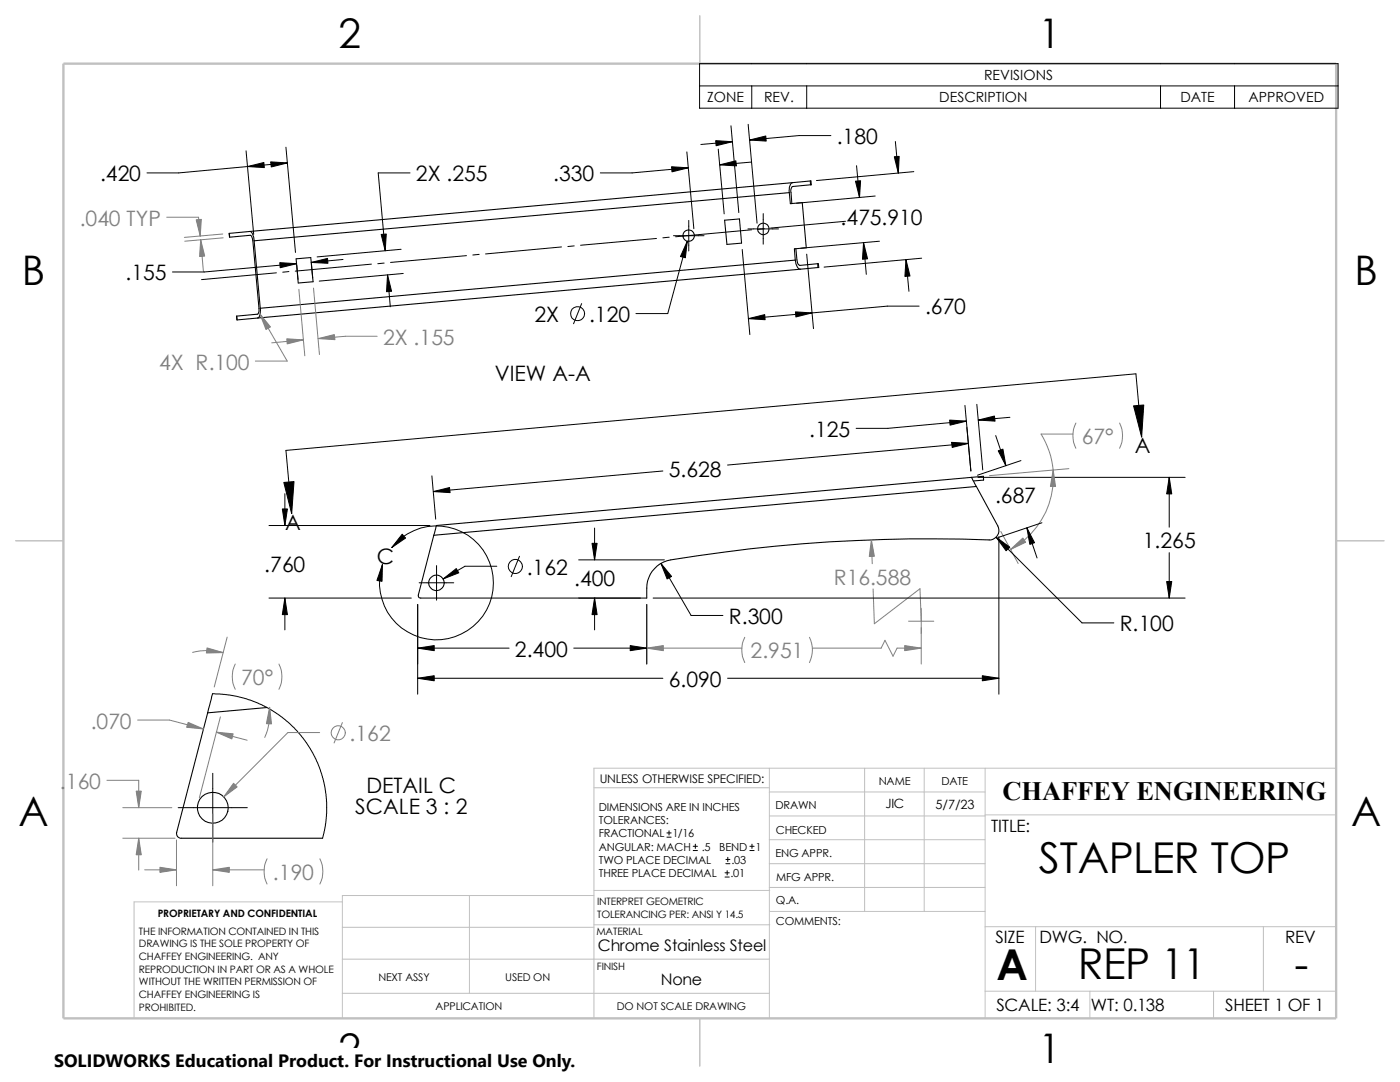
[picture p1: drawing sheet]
<svg xmlns="http://www.w3.org/2000/svg" width="279mm" height="216mm" viewBox="0 0 279 216" stroke-linecap="round" stroke-linejoin="round" font-family="sans-serif">
<g fill="none" stroke="#c0c0c0" stroke-width=".2">
<path d="M118.5 157.2h35M153.5 153.3v49.9M153.5 158h43.1M172.6 153.3v28.6M184.4 153.3v28.6M196.6 153.3v49.9M266.7 153.3h-148.2v49.9M68.3 180h-41.5v23.2M93.7 178.7v19.5M118.5 178.7h-50.2v24.5M118.5 177.7h35.1M153.5 177.1h43.1"/>
<path d="M153.5 167.6h43.1M153.5 172.3h43.1M153.5 162.8h43.1M196.6 162.6h70.1M68.3 185h50.2M68.3 198.2h85.2M68.3 191.4h85.2M118.5 184.5h35.1M153.6 181.9h43M196.6 197.8h70.1M196.6 184.9h70.1M206.7 184.9v12.9"/>
<path d="M217.5 197.8v5.4M242.2 197.8v5.4M252.1 184.9v12.9"/>
</g>
<path d="M139.7 3.1v9.6M3.1 107.9h9.6M266.7 107.9h9.5M139.7 203.2v9.5" fill="none" stroke="#c0c0c0" stroke-width=".21"/>
<path d="M12.7 12.7h254v190.5h-254z" fill="none" stroke="#c0c0c0" stroke-width=".47"/>
<g fill="none" stroke="#000" stroke-width=".21">
<path d="M157.5 38.4l-106.8 9.6M157.5 38.4l.2 2.2 2.4-.2 .8 9-2.4 .3 .2 2.2M158.2 36.4l-108.3 9.8M158.2 36.4a1.78 1.78 0 0 0-.7 2M161.7 36.1h.1l.1 .8h-.1M161.7 36.1l.1 .8M161.7 36.1l-3.5 .3M161.8 36.9l-3.6 .3a1 1 0 0 0-.3 1.2l.1 2.2M45.7 46.6l.1 .7 4.2-.4 .2 .2 .3 .9 1.2 13.7a.93 .93 0 0 1-.3 1l-4.2 .4 .1 .7 4.1-.3M49.9 46.2a1.92 1.92 0 0 1 .8 1.8M49.9 46.2l-4.1 .4M50.7 48l1.2 13.5"/>
<path d="M59.1 51.6l2.9-.2 .5 4.8-3 .3zM144.6 43.9l3-.2 .4 4.8-2.9 .3zM158.7 51.9a1.81 1.81 0 0 0 1 1.8M158.7 51.9l-106.8 9.6M158.8 49.6l.2 2.3a1.03 1.03 0 0 0 .6 1.1l3.6-.4M159.7 53.7l-108.3 9.8M163.2 52.6h.1l.1 .8h-.2M163.2 52.6v.8M163.2 53.4l-3.5 .3M47.2 63.1l.1 .7M51.9 61.5a1.9 1.9 0 0 1-.5 2M193.9 95.2l1 1.9"/>
<path d="M194.3 96l2-.2v-.8l-109.2 9.9-.5 1.9M194.9 97.1l4.2 7.8a1.92 1.92 0 0 1-1.7 2.8 310.5 310.5 0 0 0-64.3 4.2 5.7 5.7 0 0 0-4 5.4v2h-45.2a.46 .46 0 0 1-.4-.6l3.1-11.9M194.9 97.1l-108.3 9.7M42.4 138.4l-1 3.8M41.4 142.2l-6.1 23.9a.92 .92 0 0 0 .9 1.2h28.2M53.3 141.2l-11.9 1"/>
<circle cx="137.4" cy="47" r="1.14"/>
<circle cx="152.3" cy="45.7" r="1.13"/>
<circle cx="87.1" cy="116.3" r="1.55"/>
<circle cx="42.5" cy="161.2" r="3.1"/>
</g>
<g fill="none" stroke="#000" stroke-width=".2">
<path d="M139.6 12.7h127.4v8.9h-127.4zM139.6 17.1h127.4M150 17.1v4.5M161 17.1v4.5M231.6 17.1v4.5M246.4 17.1v4.5M49.1 30.1l1.5 16.7M57.1 29.4l1.9 21M57.4 32.5l-21.7 2h-6.4M81.8 34.5h-6.3l1.4 15.5M137.1 30.3l1.4 15.3M137.4 33.5l-11.2 1h-6.4"/>
<path d="M143.3 29.8l1.2 12.9M145.9 25.1l1.5 17.3M146.2 28.3l-6.3 .5M149.3 24.8l1.8 19.7M149.9 32.3l-6.3 .6M165.8 27.1h-6.3l-9.9 .8M170.9 33.1l.6 6.3M174.7 39.1l-15.7 1.5M178.7 28.2l.6 6.3M182.4 34.2l-19.5 1.8M55.2 54.4l-15 1.4M57.7 54.2l-1.3 .1"/>
<path d="M59.2 52.6l-18.4 1.7h-6.4M59.2 52.9l.3 2.9M62.1 52.6l.3 2.9M68.5 51.8l-6.4 .6M74.1 52.7l-15.2 1.4M76.7 52.5l-1.3 .1M77.3 54.9l.6 6.3M80.1 49.7l-16.8 1.6M80.5 54.6l-16.8 1.5M93.1 51l-15.2 1.4M95.6 50.8l-1.2 .1M112.1 49.3l-15.2 1.4"/>
<path d="M114.6 49.1l-1.3 .1M131 47.6l-15.1 1.3M133.6 47.3l-1.3 .2M134.4 47h6.1M137.2 48.1l-3.9 14.5h-6.4M137.5 44v6.1M148.1 49.8l1.5 17M149.3 45.7h6.1M150 45.8l-15.2 1.4M152.3 42.6v6.1M152.5 45.6l-1.2 .2M161 50.7l1.3 14.9"/>
<path d="M168.7 44.2l-14.9 1.3M172.3 48.4l.6 6.3M175.5 48.1l-15.7 1.4M180.8 51.8l.6 6.3M183.9 51.5l-19.4 1.8M116.1 60.6l-1.6 4M183.4 61.1h-6.3l-27.7 2.5M56.9 98.5v6.4M86.2 95l.8 8.6M132.3 94l-45.8 4.1M192.6 80.9l1.2 13.1M192.9 84l-15.7 1.5h-6.3"/>
<path d="M193.3 88.5l-48.1 4.3M194.9 80.7l1.2 13.1M195.2 95.2h41.3M198.7 86.9l2 6M201.5 83.3l-6.3 .5M203.8 91.9l-8.7 2.9M227.8 87.2l-1.1-12.6-169.6 15.3 1.1 12.6M233.3 95.2v10M53.7 104.9h32.1M53.7 119.3h28.4M56.9 119.3v6.4M78.2 109.3a11.4 11.4 0 0 1 18.9 1.7 11.4 11.4 0 0 1-9.1 16.7 11.4 11.4 0 0 1-11.7-15.1"/>
<path d="M83.7 116.3h6.9M87.1 112.9v6.9M99.1 113h-6.3l-4.4 2.5M103.7 111l-1.7 4.1M115.5 119.3h12.3M115.5 111.7h17.1M118.7 105.4v6.3M118.7 119.3v6.4M130.3 119.3h106.2M131.9 112.4l6 10.4h6.4M198.8 107.2l17.1 17.1h6.4M199.3 107.1v31.4"/>
<path d="M204.9 105.3l2.1 6M207.9 104.3l-8.6 2.9M233.3 110.3v9M42.4 138.4l2.4 .2 2.4 .3 2.9 .8 3.1 1.4 2.3 1.4 2.2 1.8 1.7 1.6 1.4 1.8 1.6 2.5 1 2 .8 2.3 .7 2.6 .3 2.9v2.3l-.3 2.5-.5 2.5M83.4 120.6v17.9M83.4 129.3h18.2M83.4 135.3h48.9M114.5 129.3h14.6M129.1 120.6v11.9M145.2 135.3h54.1M42.5 154.3v13.8M35.6 161.2h13.8"/>
<path d="M133.1 167h.8M133.1 166.2h.8M133.5 165.8v.8M138.3 169.7h.9M138.3 168.9h.9M138.8 168.4v.9M144.7 175h.8M144.7 174.2h.8M144.9 172.3h.8M144.9 171.5h.8M145.1 173.7v.9M145.2 171.1v.8"/>
<path d="M149.6 169.7h.9M149.6 168.9h.9M150.1 168.4v.9"/>
<circle cx="115.3" cy="62.6" r="1.4"/>
<circle cx="102.9" cy="113" r="1.41"/>
</g>
<g fill="none" stroke="#808080" stroke-width=".2">
<path d="M33.3 43.3h6.3l.4 3.8M40 47.8l.6 6.4M44.4 46.7l-7.6 .7M44.5 47.5l-7.6 .6M59.6 57.7l1.2 13.3M62.6 57.5l1.2 13.2M51.9 62.6l5.4 9.5h-6.3M60.5 67.8l-6.3 .6M75.3 67.1h-6.4l-5.4 .5M213.3 93.5l-15.8 1.4M214.1 86.6h-6.3a16.4 16.4 0 0 1-6.1 23M214.7 84.4a5.6 5.6 0 0 0 0 5.1"/>
<path d="M223.4 84.4a5.6 5.6 0 0 1 0 5.1M173.9 107.7l.2 4.8M174.2 117.5l.3 7 9.1-7 .3 6.5M199.7 106l3.5 6.4M38.4 130.2a11.8 11.8 0 0 1 6.1 0M45.3 127.1l-2.5 10M46.9 132.5a5.6 5.6 0 0 0 0 5M55.7 132.5a5.6 5.6 0 0 1 0 5M129.1 120.6v11.9M129.1 129.3h18.9M148.6 127.2a5.6 5.6 0 0 0 0 5M161.5 127.2a5.6 5.6 0 0 1 0 5"/>
<path d="M162.1 129.3h13.8l.7-1.5 1.6 3.1 .8-1.6h4.9M181.3 124h5.1M183.9 121.4v11.1M21.3 155.7h6.4v5.5M27.5 143.7h6.3l6.8 1.8M43.2 146.1l6.1 1.6M44 143l-4.2 16.2M53.8 141.1a11.7 11.7 0 0 1-1 6.1M63.8 146.2h-6.4l-12.7 12.8M68.3 144.2l-1.6 4.1M24.5 161.2h9.8M24.5 167.3h10.4"/>
<path d="M27.7 167.3v6.3M28.9 173.6h6.3M35.2 167.6v9.1M42.5 173.6h10.2M42.5 162.4v14.3M53.3 171.4a5.6 5.6 0 0 0 0 5M63.8 171.4a5.6 5.6 0 0 1 0 5"/>
<circle cx="67.5" cy="146.2" r="1.41"/>
</g>
<g fill="#000" stroke="#000" stroke-width=".2">
<path d="M49.4 33.2l3.3-.8v1zM54 32.3l3.4 .2-3.3 .8zM134 33.3l3.4 .2-3.3 .8zM143.6 32.9l3.3-.8 .1 1zM142.8 28.1l3.4 .2-3.3 .8zM149.6 27.9l3.2-.8 .1 1.1zM170.7 36.2l1-.1-.2 3.3zM178.5 31.3l1-.1-.2 3.3zM55.8 52.4l3.4 .2-3.3 .8zM62.1 52.4l3.3-.8v.9zM76.1 46.8l1-.1-.2 3.3zM77.3 54.9l.8 3.2-1 .1z"/>
<path d="M137.2 48.1l-.4 3.3-1-.2zM172.3 48.4l.8 3.2-1 .1zM180.8 51.8l.8 3.3-1 .1zM149.4 63.6l3.2-.8 .1 1zM158.7 62.2l3.4 .2-3.3 .8zM86.5 98.1l3.2-.8 .1 1zM189.5 83.8l3.4 .2-3.3 .8zM189.9 88.3l3.4 .2-3.3 .8zM195.2 83.8l3.3-.8 .1 1zM199.2 90l1-.4 .5 3.3zM226.2 81l2.1-.2-.5 6.4zM233.3 95.2l.5 3.4h-1z"/>
<path d="M56.3 101.6h1.1l-.5 3.3zM56.9 119.3l.5 3.3h-1.1zM56.6 96.3l2.1-.2-.5 6.4zM76.3 112.6l-.1 3.4-1-.2zM80.3 106.6l.6 .8-2.7 1.9zM88.4 115.5l2.7-2 .5 .8zM118.2 108.4h1l-.5 3.3zM118.7 119.3l.5 3.3h-1zM131.9 112.4l2.1 2.6-.9 .5zM198.8 107.2l2.7 2-.7 .7zM204.9 105.3l1.6 3-1 .3zM232.8 116h1l-.5 3.3z"/>
<path d="M83.4 129.3l3.3-.5v1zM83.4 135.3l3.3-.5v1zM125.8 128.8l3.3 .5-3.3 .5zM196 134.8l3.3 .5-3.3 .5z"/>
</g>
<g fill="#808080" stroke="#808080" stroke-width=".2">
<path d="M173.9 107.7l.6 3.3h-1z"/>
<path d="M201.7 109.6l2.4-2.2 .6 .8z"/>
<path d="M210.2 93.8l.5 3.3h-1.1z"/>
<path d="M129.1 129.3l3.3-.5v1z"/>
<path d="M180.6 128.8l3.3 .5-3.3 .5z"/>
<path d="M31.9 173.1l3.3 .5-3.3 .5z"/>
<path d="M42.5 173.6l3.3-.5v1z"/>
<path d="M27.2 157.9h1l-.5 3.3z"/>
<path d="M43.2 146.1l3.3 .3-.2 1z"/>
<path d="M27.7 167.3l.5 3.3h-1z"/>
<path d="M37.5 144.1l3.1 1.4-3.3-.4z"/>
<path d="M46.6 156.3l.7 .7-2.6 2z"/>
<path d="M53.8 141.1l.4 3.3h-1z"/>
<path d="M41.3 129.3l3.2 .9-3.3 .1z"/>
<path d="M51.9 62.6l2.1 2.6-.9 .5z"/>
<path d="M39.2 43.9l1-.1-.2 3.3z"/>
<path d="M40 47.8l.9 3.3-1.1 .1z"/>
<path d="M57.2 67.6l3.3 .2-3.2 .8z"/>
<path d="M63.5 67.6l3.2-.8 .1 1z"/>
</g>
<path d="M10.8 209.2h104.1v6.7h-104.1z" fill="#fff"/>
<g font-size="8.5">
<text x="207.3" y="174.1">STAPLER TOP</text>
<text x="198.8" y="195.5">A</text>
<text x="215.1" y="195.3">REP 11</text>
<text x="258.4" y="195.3">-</text>
</g>
<g font-size="8.1">
<text x="67.6" y="9.7">2</text>
<text x="207.3" y="9.7">1</text>
<text x="4.4" y="56.9">B</text>
<text x="270.3" y="56.9">B</text>
<text x="3.7" y="164.9">A</text>
<text x="269.7" y="164.9">A</text>
<text x="67.6" y="212.1">2</text>
<text x="207.3" y="212.1">1</text>
</g>
<text font-size="5.3" x="200.1" y="159.6">CHAFFEY ENGINEERING</text>
<g font-size="4.2">
<text x="167" y="28.7">.180</text>
<text x="20" y="36.2">.420</text>
<text x="83" y="36.2">2X .255</text>
<text x="110.4" y="36.2">.330</text>
<text x="167.8" y="44.8">.475.910</text>
<text x="25.1" y="55.9">.155</text>
<text x="106.7" y="64.2">2X</text>
<text x="117.6" y="64.2">.120</text>
<text x="184.6" y="62.7">.670</text>
<text x="98.8" y="76">VIEW A-A</text>
<text x="161.5" y="87.1">.125</text>
<text x="133.5" y="95.1">5.628</text>
<text x="226.5" y="90.4">A</text>
<text x="198.6" y="100.3">.687</text>
<text x="56.9" y="105.7">A</text>
<text x="75.2" y="112.6">C</text>
<text x="228.1" y="109.4">1.265</text>
<text x="52.7" y="114.1">.760</text>
<text x="105.1" y="114.6">.162</text>
<text x="114.6" y="117">.400</text>
<text x="145.4" y="124.5">R.300</text>
<text x="223.5" y="126">R.100</text>
<text x="102.8" y="131">2.400</text>
<text x="133.5" y="137">6.090</text>
<text x="73.1" y="158.3">DETAIL C</text>
<text x="70.9" y="162.5">SCALE 3 : 2</text>
</g>
<g font-size="4.2" fill="#808080">
<text x="15.9" y="45">.040 TYP</text>
<text x="76.4" y="68.7">2X .155</text>
<text x="31.7" y="73.7">4X R.100</text>
<text x="215.9" y="88.6">67°</text>
<text x="166.4" y="116.7">R16.588</text>
<text x="149.8" y="131.4">2.951</text>
<text x="48.1" y="136.7">70°</text>
<text x="18.1" y="145.4">.070</text>
<text x="69.8" y="147.8">.162</text>
<text x="12" y="157.4">.160</text>
<text x="54.5" y="175.6">.190</text>
</g>
<text font-size="3.6" x="10.8" y="213">SOLIDWORKS Educational Product. For Instructional Use Only.</text>
<g font-size="3.4">
<text x="197.8" y="166">TITLE:</text>
<text x="198.7" y="188.1">SIZE</text>
<text x="207.5" y="188.1">DWG. NO.</text>
<text x="256.5" y="188.2">REV</text>
<text x="198.8" y="201.7">SCALE: 3:4</text>
<text x="217.7" y="201.8">WT: 0.138</text>
<text x="244.5" y="201.7">SHEET 1 OF 1</text>
</g>
<g font-size="3.2">
<text x="119.3" y="189.8">Chrome Stainless Steel</text>
<text x="131.9" y="196.6">None</text>
</g>
<g font-size="2.8">
<text x="196.4" y="16">REVISIONS</text>
<text x="141.1" y="20.4">ZONE</text>
<text x="152.5" y="20.4">REV.</text>
<text x="187.4" y="20.4">DESCRIPTION</text>
<text x="235.6" y="20.4">DATE</text>
<text x="249.2" y="20.4">APPROVED</text>
</g>
<g font-size="2.5">
<text x="176.7" y="161.3">JIC</text>
<text x="186.7" y="161.4">5/7/23</text>
</g>
<text font-size="2.4" x="119.7" y="156.2">UNLESS OTHERWISE SPECIFIED:</text>
<g font-size="2.2">
<text x="119.5" y="161.8">DIMENSIONS ARE IN INCHES</text>
<text x="154.8" y="161.5">DRAWN</text>
<text x="175.4" y="156.7">NAME</text>
<text x="187.9" y="156.7">DATE</text>
<text x="119.5" y="164.4">TOLERANCES:</text>
<text x="119.5" y="167.1">FRACTIONAL 1/16</text>
<text x="154.8" y="166.3">CHECKED</text>
<text x="119.5" y="172.4">TWO PLACE DECIMAL</text>
<text x="119.5" y="169.8">ANGULAR: MACH</text>
<text x="140" y="169.8">.5</text>
<text x="143.5" y="169.8">BEND</text>
<text x="146" y="172.4">.03</text>
<text x="150.7" y="169.8">1</text>
<text x="154.8" y="171">ENG APPR.</text>
<text x="119.5" y="175">THREE PLACE DECIMAL</text>
<text x="145.8" y="175">.01</text>
<text x="154.9" y="175.7">MFG APPR.</text>
<text x="154.9" y="184.7">COMMENTS:</text>
<text x="154.9" y="180.5">Q.A.</text>
</g>
<g font-size="2.1">
<text x="75.5" y="195.7">NEXT ASSY</text>
<text x="100.8" y="195.7">USED ON</text>
<text x="86.9" y="201.5">APPLICATION</text>
<text x="123.1" y="201.6">DO NOT SCALE DRAWING</text>
</g>
<g font-size="2">
<text x="31.5" y="183">PROPRIETARY AND CONFIDENTIAL</text>
<text x="119.2" y="183.1">TOLERANCING PER: ANSI Y 14.5</text>
<text x="119.2" y="180.6">INTERPRET GEOMETRIC</text>
<text x="27.7" y="186.5">THE INFORMATION CONTAINED IN THIS</text>
<text x="27.7" y="189.1">DRAWING IS THE SOLE PROPERTY OF</text>
<text x="27.7" y="191.6">CHAFFEY ENGINEERING. ANY</text>
<text x="119" y="186.6">MATERIAL</text>
<text x="27.7" y="194.1">REPRODUCTION IN PART OR AS A WHOLE</text>
<text x="27.7" y="196.6">WITHOUT THE WRITTEN PERMISSION OF</text>
<text x="119.1" y="193.5">FINISH</text>
<text x="27.7" y="201.7">PROHIBITED.</text>
<text x="27.7" y="199.1">CHAFFEY ENGINEERING IS</text>
</g>
</svg>
